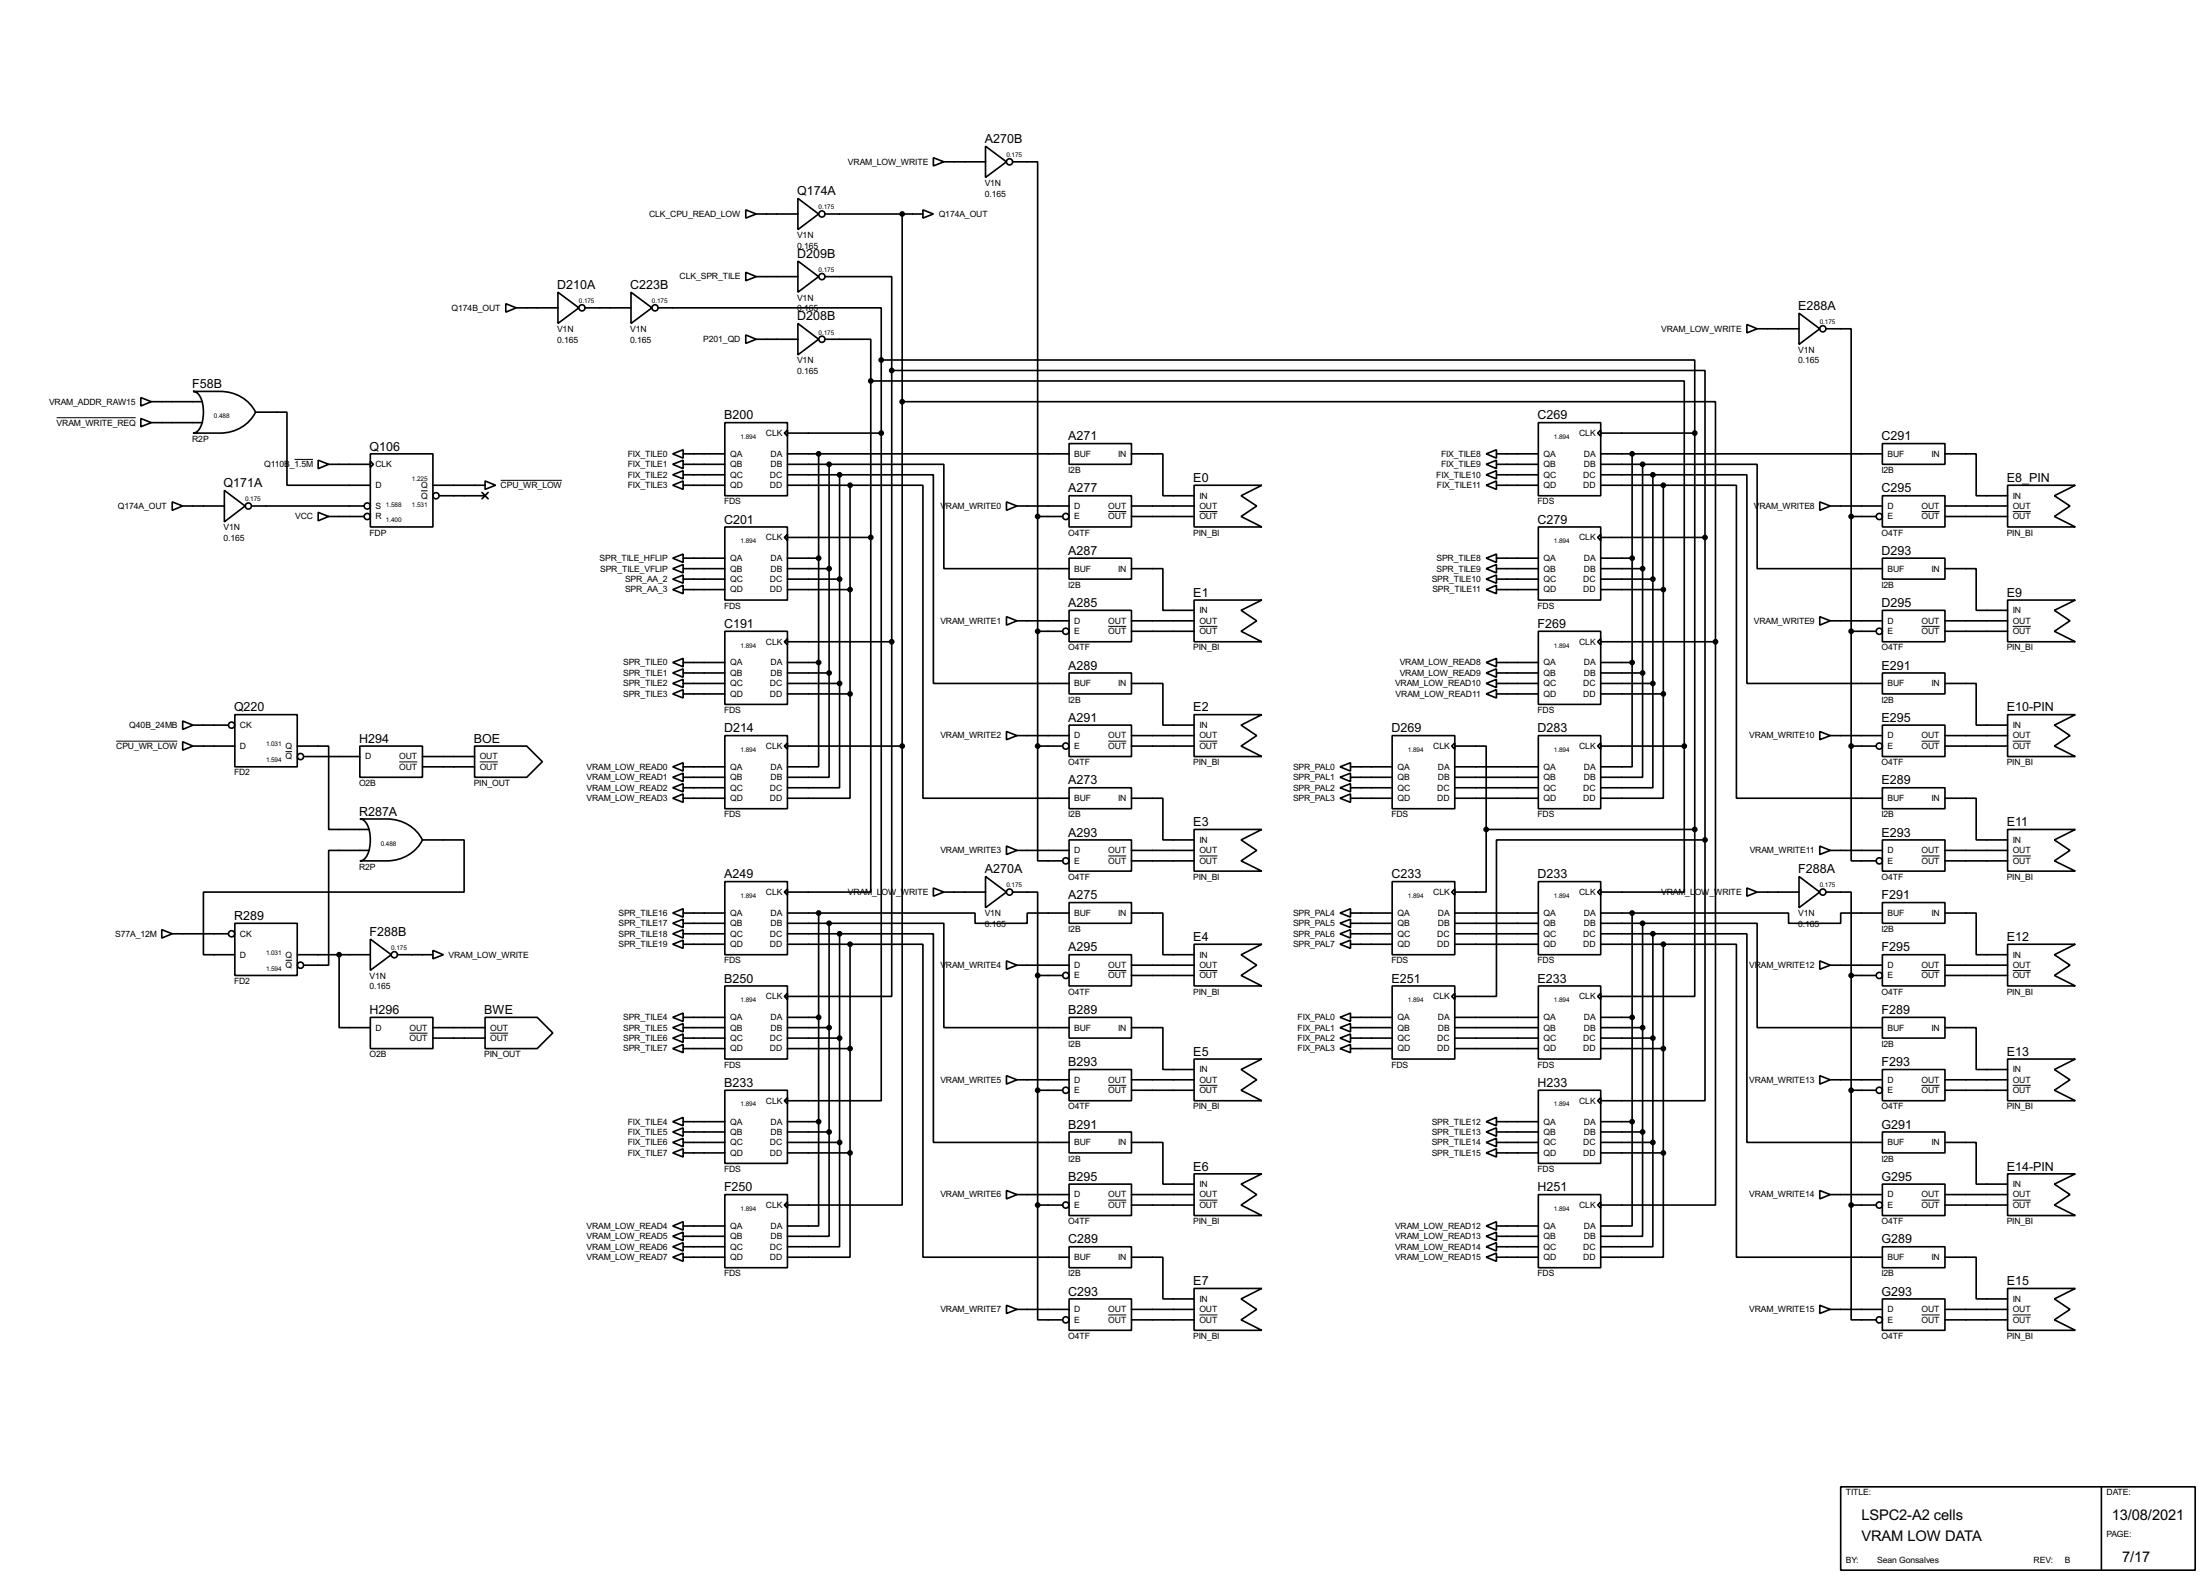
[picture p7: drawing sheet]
<svg xmlns="http://www.w3.org/2000/svg" width="536mm" height="383mm" viewBox="0 0 536 383" stroke-linecap="round" stroke-linejoin="round" font-family="sans-serif">
<g fill="none" stroke="#000" stroke-width=".4">
<path d="M227.4 38.4l2.5 1-2.5 1zM229.9 39.4h10.2M240.1 35.6l5.1 3.8-5.1 3.8zM246.7 39.4h6.1v86.4M181.7 51.1l2.5 1-2.5 1zM184.2 52.1h10.2M194.4 48.3l5 3.8-5 3.8zM201 52.1h23.8M219.8 52.1v129.6M224.8 51.1l2.6 1-2.6 1zM123.2 74l2.6 1-2.6 1zM125.8 75h10.1"/>
<path d="M135.9 71.2l5.1 3.8-5.1 3.8zM142.5 75h11.2M153.7 71.2l5.1 3.8-5.1 3.8zM160.3 75h54.4v12.7M181.7 66.3l2.5 1.1-2.5 1zM184.2 67.4h10.2M194.4 63.6l5 3.8-5 3.8zM194.4 78.8l5 3.8-5 3.8zM201 67.4h16.2v22.8M425.5 79l2.5 1.1-2.5 1zM438.2 76.3l5.1 3.8-5.1 3.8zM34.3 96.8l2.6 1-2.6 1.1z"/>
<path d="M36.9 97.8h12.4M47 95.3h6.6a9.5 9.5 0 0 1 8.7 5.1 9.5 9.5 0 0 1-8.7 5.1h-6.6a3.2 3.2 0 0 0 2.4-3.2 7.7 7.7 0 0 0-1.3-6.6zM181.7 81.6l2.5 1-2.5 1zM184.2 82.6h10.2M201 82.6h11.1v10.2M212.1 92.8h198.2v88.9M212.1 92.8v38.1M214.7 87.7h198.1v17.8M214.7 87.7v17.8M217.2 90.2h198.1v40.7M217.2 90.2v66.1M219.8 97.8h198.1v58.5"/>
<path d="M428 80.1h10.2M444.8 80.1h6.1v45.7M34.3 101.9l2.6 1-2.6 1zM36.9 102.9h12.4M54.7 119.4l5 3.8-5 3.9zM62.3 100.4h7.6v17.8h20.3M77.5 112.1l2.6 1-2.6 1zM80.1 113.1h10.1M90.2 110.5h15.3v17.8h-15.3zM90.2 112.3l.8 .8-.8 .7zM105.5 118.2h12.7M117.4 119.9l1.5 1.6"/>
<path d="M118.2 117.1l2.5 1.1-2.5 1zM118.9 119.9l-1.5 1.6M163.9 110.5l2.5-1v2.1zM163.9 113.1l2.5-1v2zM163.9 115.6l2.5-1v2zM163.9 118.2l2.5-1.1v2.1zM166.4 110.5h10.2M166.4 113.1h10.2M166.4 115.6h10.2M166.4 118.2h10.2M176.6 102.9h15.2v17.8h-15.2zM191.1 105.5l.7-.8v1.5z"/>
<path d="M191.8 110.5h68.6M191.8 113.1h10.2M191.8 115.6h12.7M191.8 118.2h15.3M191.8 105.5h22.9M199.4 110.5v50.8M202 113.1h27.9v25.4h30.5M202 113.1v50.8M204.5 115.6h22.9v50.8h33M204.5 115.6v50.8M207.1 118.2h17.7v76.2h35.6M207.1 118.2v50.8"/>
<path d="M214.7 105.5v162.5h-22.9M260.4 108h15.2v5.1h-15.2zM275.6 110.5h7.7v10.2h7.6M290.9 118.2h16.5l-5.1 2.5 3.8 2.5-3.8 2.6 5.1 2.5h-16.5zM362 110.5l2.5-1v2.1zM362 113.1l2.5-1v2zM362 115.6l2.5-1v2zM362 118.2l2.5-1.1v2.1zM364.5 110.5h10.2M364.5 113.1h10.2M364.5 115.6h10.2M364.5 118.2h10.2"/>
<path d="M374.7 102.9h15.2v17.8h-15.2zM389.2 105.5l.7-.8v1.5zM389.9 110.5h68.6M389.9 113.1h10.2M389.9 115.6h12.7M389.9 118.2h15.3M389.9 105.5h22.9M397.6 110.5v50.8M400.1 113.1h27.9v25.4h30.5M400.1 113.1v50.8M402.6 115.6h22.9v50.8h33M402.6 115.6v50.8"/>
<path d="M405.2 118.2h17.8v76.2h35.5M405.2 118.2v50.8M412.8 105.5v96.5M458.5 108h15.3v5.1h-15.3zM473.8 110.5h7.6v10.2h7.6M489 118.2h16.5l-5.1 2.5 3.8 2.5-3.8 2.6 5.1 2.5h-16.5zM42 122.2l2.5 1-2.5 1.1zM44.5 123.2h10.2M61.3 123.2h27.4M77.5 124.8l2.6 1-2.6 1zM80.1 125.8h8.6M107 120.7h11.2"/>
<path d="M163.9 138.5l2.5-1v2zM163.9 135.9l2.5-1v2.1zM166.4 138.5h10.2M166.4 135.9h10.2M176.6 128.3h15.2v17.8h-15.2zM191.1 130.9l.7-.8v1.5zM191.8 138.5h10.2M191.8 135.9h7.6M191.8 130.9h20.3M212.1 130.9v86.3h-20.3M245.2 122.2l2.5 1-2.5 1.1zM247.7 123.2h12.7"/>
<path d="M252.8 125.8h6.1M252.8 125.8v55.9M260.4 120.7h15.2v7.6h-15.2zM260.4 135.9h15.2v5.1h-15.2zM275.6 138.5h7.7v10.1h7.6M275.6 123.2h15.3M275.6 125.8h15.3M362 135.9l2.5-1v2.1zM362 138.5l2.5-1v2zM364.5 138.5h10.2M364.5 135.9h10.2M374.7 128.3h15.2v17.8h-15.2z"/>
<path d="M389.2 130.9l.7-.8v1.5zM389.9 138.5h10.2M389.9 135.9h7.7M389.9 130.9h25.4M415.3 130.9v73.6M443.3 122.2l2.5 1-2.5 1.1zM445.8 123.2h12.7M450.9 125.8h6.1M450.9 125.8v55.9M458.5 120.7h15.3v7.6h-15.3zM458.5 135.9h15.3v5.1h-15.3zM473.8 138.5h7.6v10.1h7.6"/>
<path d="M473.8 123.2h15.2M473.8 125.8h15.2M163.9 143.6l2.5-1.1v2.1zM163.9 141l2.5-1v2zM166.4 141h10.2M166.4 143.6h10.2M176.6 153.7h15.2v17.8h-15.2zM191.1 156.3l.7-.8v1.5zM191.8 141h12.7M191.8 143.6h15.3M191.8 156.3h25.4M217.2 156.3v86.3h-25.4"/>
<path d="M245.2 150.2l2.5 1-2.5 1zM247.7 151.2h12.7M252.8 153.7h6.1M260.4 148.6h15.2v7.7h-15.2zM275.6 151.2h15.3M275.6 153.7h15.3M290.9 146.1h16.5l-5.1 2.5 3.8 2.6-3.8 2.5 5.1 2.6h-16.5zM362 141l2.5-1v2zM362 143.6l2.5-1.1v2.1zM364.5 141h10.2M364.5 143.6h10.2M374.7 153.7h15.2v17.8h-15.2z"/>
<path d="M389.2 156.3l.7-.8v1.5zM389.9 141h12.7M389.9 143.6h15.3M389.9 156.3h28M417.9 156.3v137.1h-28M443.3 150.2l2.5 1-2.5 1zM445.8 151.2h12.7M450.9 153.7h6.1M458.5 148.6h15.3v7.7h-15.3zM473.8 151.2h15.2M473.8 153.7h15.2M489 146.1h16.5l-5.1 2.5 3.8 2.6-3.8 2.5 5.1 2.6h-16.5z"/>
<path d="M44.5 175.6l2.5 1-2.5 1zM47 176.6h8.7M57.2 174h15.2v12.7h-15.2zM163.9 161.3l2.5-1v2.1zM163.9 163.9l2.5-1v2zM163.9 166.4l2.5-1v2zM163.9 169l2.5-1.1v2.1zM166.4 161.3h10.2M166.4 163.9h10.2M166.4 166.4h10.2M166.4 169h10.2M176.6 179.1h15.2v17.8h-15.2z"/>
<path d="M191.8 161.3h7.6M191.8 163.9h10.2M191.8 166.4h12.7M191.8 169h15.3M199.4 161.3v25.4h-7.6M202 163.9v25.4h-10.2M204.5 166.4v25.4h-12.7M207.1 169v25.4h-15.3M245.2 178.1l2.5 1-2.5 1zM247.7 179.1h12.7M260.4 176.6h15.2v7.6h-15.2zM260.4 163.9h15.2v5.1h-15.2z"/>
<path d="M275.6 166.4h7.7v10.2h7.6M275.6 179.1h15.3M290.9 174h16.5l-5.1 2.6 3.8 2.5-3.8 2.6 5.1 2.5h-16.5zM339.1 179.1h15.3v17.8h-15.3zM362 161.3l2.5-1v2.1zM362 163.9l2.5-1v2zM362 166.4l2.5-1v2zM362 169l2.5-1.1v2.1zM364.5 161.3h10.2M364.5 163.9h10.2M364.5 166.4h10.2M364.5 169h10.2"/>
<path d="M374.7 179.1h15.2v17.8h-15.2zM389.9 161.3h7.7M389.9 163.9h10.2M389.9 166.4h12.7M389.9 169h15.3M397.6 161.3v25.4h-7.7M400.1 163.9v25.4h-10.2M402.6 166.4v25.4h-12.7M405.2 169v25.4h-15.3M443.3 178.1l2.5 1-2.5 1zM445.8 179.1h12.7M458.5 176.6h15.3v7.6h-15.3z"/>
<path d="M458.5 163.9h15.3v5.1h-15.3zM473.8 166.4h7.6v10.2h7.6M473.8 179.1h15.2M489 174h16.5l-5.1 2.6 3.8 2.5-3.8 2.6 5.1 2.5h-16.5zM44.5 180.6l2.5 1.1-2.5 1zM47 181.7h10.2M72.4 181.7h7.7v20.3h9.9M74 184.2h13.7M87.7 199.4h6.6a9.6 9.6 0 0 1 8.6 5.1 9.5 9.5 0 0 1-8.6 5.1h-6.6a3.2 3.2 0 0 0 2.3-3.1 7.8 7.8 0 0 0-1.3-6.7zM87.7 181.7h15.2v7.6h-15.2zM102.9 186.7h12.7M102.9 184.2h12.7"/>
<path d="M115.6 181.7h12.7l3.8 3.8-3.8 3.8h-12.7zM163.9 186.7l2.5-1v2.1zM163.9 189.3l2.5-1v2zM163.9 191.8l2.5-1v2zM163.9 194.4l2.5-1.1v2.1zM166.4 186.7h10.2M166.4 189.3h10.2M166.4 191.8h10.2M166.4 194.4h10.2M191.1 181.7l.7-.8v1.5zM191.8 181.7h28M219.8 181.7v111.7h-28"/>
<path d="M252.8 181.7v27.9h6.1M252.8 181.7h6.1M260.4 191.8h15.2v5.1h-15.2zM275.6 194.4h7.7v10.1h7.6M275.6 181.7h15.3M326.4 186.7l2.6-1v2.1zM326.4 189.3l2.6-1v2zM326.4 191.8l2.6-1v2zM326.4 194.4l2.6-1.1v2.1zM329 186.7h10.1M329 189.3h10.1M329 191.8h10.1"/>
<path d="M329 194.4h10.1M353.6 181.7l.8-.8v1.5zM354.4 181.7h7.6v20.3M354.4 186.7h20.3M354.4 189.3h20.3M354.4 191.8h20.3M354.4 194.4h20.3M389.9 180.9v1.5l-.7-.7zM389.9 181.7h20.4M410.3 181.7v35.5h-20.4M450.9 181.7v27.9h6.1M450.9 181.7h6.1"/>
<path d="M458.5 191.8h15.3v5.1h-15.3zM473.8 194.4h7.6v10.1h7.6M473.8 181.7h15.2M90 207.1h-9.9v27.9h-6.1M102.9 204.5h10.2v12.7h-63.5v15.3h7.6M176.6 214.7h15.2v17.8h-15.2zM191.1 217.2l.7-.7v1.5zM227.4 216.2l2.5 1-2.5 1zM229.9 217.2h10.2M240.1 213.4l5.1 3.8-5.1 3.8zM245.2 206l2.5 1.1-2.5 1zM246.7 217.2h6.1v20.3"/>
<path d="M247.7 207.1h12.7M260.4 204.5h15.2v7.6h-15.2zM260.4 219.8h15.2v5h-15.2zM275.6 207.1h15.3M275.6 209.6h15.3M290.9 202h16.5l-5.1 2.5 3.8 2.6-3.8 2.5 5.1 2.5h-16.5zM339.1 214.7h15.3v17.8h-15.3zM353.6 217.2l.8-.7v1.5zM362 202v15.2h-7.6M362 202h50.8M374.7 214.7h15.2v17.8h-15.2zM389.2 217.2l.7-.7v1.5z"/>
<path d="M412.8 202v40.6h-22.9M415.3 204.5v63.5h-25.4M415.3 204.5h-50.8v38.1h-10.1M425.5 216.2l2.5 1-2.5 1zM428 217.2h10.2M438.2 213.4l5.1 3.8-5.1 3.8zM443.3 206l2.5 1.1-2.5 1zM444.8 217.2h6.1v20.3M445.8 207.1h12.7M458.5 204.5h15.3v7.6h-15.3zM458.5 219.8h15.3v5h-15.3zM473.8 207.1h15.2"/>
<path d="M473.8 209.6h15.2M489 202h16.5l-5.1 2.5 3.8 2.6-3.8 2.5 5.1 2.5h-16.5zM39.4 226.4l2.6 1-2.6 1zM42 227.4h13.7M57.2 224.8h15.2v12.7h-15.2zM72.4 232.5h17.8M82.6 232.5v17.7h7.6M90.2 228.7l5.1 3.8-5.1 3.8zM96.8 232.5h8.7M105.5 231.4l2.5 1.1-2.5 1zM163.9 222.3l2.5-1v2zM163.9 224.8l2.5-1v2.1z"/>
<path d="M163.9 227.4l2.5-1v2zM163.9 229.9l2.5-1v2zM166.4 222.3h10.2M166.4 224.8h10.2M166.4 227.4h10.2M166.4 229.9h10.2M191.8 222.3h7.6M191.8 224.8h10.2M191.8 227.4h12.7M191.8 229.9h15.3M199.4 222.3h38.1v2.5h12.7v-2.5h10.2M199.4 222.3v50.8"/>
<path d="M202 224.8h27.9v25.4h30.5M202 224.8v50.8M204.5 227.4h22.9v50.8h33M204.5 227.4v50.8M207.1 229.9h17.7v76.2h35.6M207.1 229.9v50.8M245.2 234l2.5 1-2.5 1zM247.7 235h12.7M252.8 237.5h6.1M252.8 237.5v55.9M260.4 232.5h15.2v7.6h-15.2zM275.6 222.3h7.7v10.2h7.6"/>
<path d="M275.6 235h15.3M275.6 237.5h15.3M290.9 229.9h16.5l-5.1 2.6 3.8 2.5-3.8 2.5 5.1 2.6h-16.5zM326.4 222.3l2.6-1v2zM326.4 224.8l2.6-1v2.1zM326.4 227.4l2.6-1v2zM326.4 229.9l2.6-1v2zM329 222.3h10.1M329 224.8h10.1M329 227.4h10.1M329 229.9h10.1M354.4 222.3h20.3"/>
<path d="M354.4 224.8h20.3M354.4 227.4h20.3M354.4 229.9h20.3M389.9 222.3h7.7M389.9 224.8h10.2M389.9 227.4h12.7M389.9 229.9h15.3M397.6 222.3h38.1v2.5h12.7v-2.5h10.1M397.6 222.3v50.8M400.1 224.8h27.9v25.4h30.5M400.1 224.8v50.8M402.6 227.4h22.9v50.8h33"/>
<path d="M402.6 227.4v50.8M405.2 229.9h17.8v76.2h35.5M405.2 229.9v50.8M443.3 234l2.5 1-2.5 1zM445.8 235h12.7M450.9 237.5h6.1M450.9 237.5v55.9M458.5 232.5h15.3v7.6h-15.3zM473.8 222.3h7.6v10.2h7.6M473.8 235h15.2M473.8 237.5h15.2M489 229.9h16.5l-5.1 2.6 3.8 2.5-3.8 2.5 5.1 2.6h-16.5z"/>
<path d="M90.2 247.7h15.3v7.6h-15.3zM105.5 250.2h12.7M105.5 252.8h12.7M118.2 247.7h12.7l3.8 3.8-3.8 3.8h-12.7zM163.9 247.7l2.5-1v2zM163.9 250.2l2.5-1v2.1zM163.9 252.8l2.5-1v2zM163.9 255.3l2.5-1v2zM166.4 247.7h10.2M166.4 250.2h10.2M166.4 252.8h10.2M166.4 255.3h10.2"/>
<path d="M176.6 240.1h15.2v17.8h-15.2zM191.1 242.6l.7-.7v1.5zM191.8 247.7h7.6M191.8 250.2h10.2M191.8 252.8h12.7M191.8 255.3h15.3M260.4 247.7h15.2v5.1h-15.2zM275.6 250.2h7.7v10.2h7.6M290.9 257.9h16.5l-5.1 2.5 3.8 2.5-3.8 2.6 5.1 2.5h-16.5zM326.4 247.7l2.6-1v2zM326.4 250.2l2.6-1v2.1zM326.4 252.8l2.6-1v2z"/>
<path d="M326.4 255.3l2.6-1v2zM329 247.7h10.1M329 250.2h10.1M329 252.8h10.1M329 255.3h10.1M339.1 240.1h15.3v17.8h-15.3zM353.6 242.6l.8-.7v1.5zM354.4 247.7h20.3M354.4 250.2h20.3M354.4 252.8h20.3M354.4 255.3h20.3M374.7 240.1h15.2v17.8h-15.2z"/>
<path d="M389.2 242.6l.7-.7v1.5zM389.9 247.7h7.7M389.9 250.2h10.2M389.9 252.8h12.7M389.9 255.3h15.3M458.5 247.7h15.3v5.1h-15.3zM473.8 250.2h7.6v10.2h7.6M489 257.9h16.5l-5.1 2.5 3.8 2.5-3.8 2.6 5.1 2.5h-16.5zM163.9 273.1l2.5-1v2zM163.9 275.6l2.5-1v2.1zM163.9 278.2l2.5-1v2zM166.4 273.1h10.2"/>
<path d="M166.4 275.6h10.2M166.4 278.2h10.2M176.6 265.5h15.2v17.8h-15.2zM191.1 268l.7-.7v1.5zM191.8 273.1h7.6M191.8 275.6h10.2M191.8 278.2h12.7M199.4 273.1v25.4h-7.6M202 275.6v25.4h-10.2M204.5 278.2v25.4h-12.7M245.2 261.9l2.5 1-2.5 1.1zM247.7 262.9h12.7"/>
<path d="M252.8 265.5h6.1M260.4 260.4h15.2v7.6h-15.2zM260.4 275.6h15.2v5.1h-15.2zM275.6 278.2h7.7v10.1h7.6M275.6 262.9h15.3M275.6 265.5h15.3M362 273.1l2.5-1v2zM362 275.6l2.5-1v2.1zM362 278.2l2.5-1v2zM364.5 273.1h10.2M364.5 275.6h10.2M364.5 278.2h10.2"/>
<path d="M374.7 265.5h15.2v17.8h-15.2zM389.2 268l.7-.7v1.5zM389.9 273.1h7.7M389.9 275.6h10.2M389.9 278.2h12.7M397.6 273.1v25.4h-7.7M400.1 275.6v25.4h-10.2M402.6 278.2v25.4h-12.7M443.3 261.9l2.5 1-2.5 1.1zM445.8 262.9h12.7M450.9 265.5h6.1M458.5 260.4h15.3v7.6h-15.3z"/>
<path d="M458.5 275.6h15.3v5.1h-15.3zM473.8 278.2h7.6v10.1h7.6M473.8 262.9h15.2M473.8 265.5h15.2M163.9 298.5l2.5-1v2zM163.9 280.7l2.5-1v2zM166.4 280.7h10.2M166.4 298.5h10.2M176.6 290.9h15.2v17.8h-15.2zM191.8 292.7v1.5l-.7-.8zM191.8 280.7h15.3M207.1 280.7v25.4h-15.3"/>
<path d="M245.2 289.9l2.5 1-2.5 1zM247.7 290.9h12.7M252.8 293.4v28h6.1M252.8 293.4h6.1M260.4 288.3h15.2v7.7h-15.2zM275.6 290.9h15.3M275.6 293.4h15.3M290.9 285.8h16.5l-5.1 2.5 3.8 2.6-3.8 2.5 5.1 2.6h-16.5zM362 298.5l2.5-1v2zM362 280.7l2.5-1v2zM364.5 280.7h10.2M364.5 298.5h10.2"/>
<path d="M374.7 290.9h15.2v17.8h-15.2zM389.2 293.4l.7-.7v1.5zM389.9 280.7h15.3M405.2 280.7v25.4h-15.3M443.3 289.9l2.5 1-2.5 1zM445.8 290.9h12.7M450.9 293.4v28h6.1M450.9 293.4h6.1M458.5 288.3h15.3v7.7h-15.3zM473.8 290.9h15.2M473.8 293.4h15.2M489 285.8h16.5l-5.1 2.5 3.8 2.6-3.8 2.5 5.1 2.6h-16.5z"/>
<path d="M163.9 301l2.5-1v2.1zM163.9 303.6l2.5-1v2zM163.9 306.1l2.5-1v2zM166.4 301h10.2M166.4 303.6h10.2M166.4 306.1h10.2M245.2 317.8l2.5 1-2.5 1zM247.7 318.8h12.7M260.4 316.3h15.2v7.6h-15.2zM260.4 303.6h15.2v5.1h-15.2zM275.6 306.1h7.7v10.2h7.6M275.6 318.8h15.3"/>
<path d="M290.9 313.7h16.5l-5.1 2.6 3.8 2.5-3.8 2.6 5.1 2.5h-16.5zM362 301l2.5-1v2.1zM362 303.6l2.5-1v2zM362 306.1l2.5-1v2zM364.5 301h10.2M364.5 303.6h10.2M364.5 306.1h10.2M443.3 317.8l2.5 1-2.5 1zM445.8 318.8h12.7M458.5 316.3h15.3v7.6h-15.3zM458.5 303.6h15.3v5.1h-15.3zM473.8 306.1h7.6v10.2h7.6"/>
<path d="M473.8 318.8h15.2M489 313.7h16.5l-5.1 2.6 3.8 2.5-3.8 2.6 5.1 2.5h-16.5zM275.6 321.4h15.3M473.8 321.4h15.2M448.4 362h86.3v20.3h-86.3zM511.9 362v20.3"/>
<circle cx="245.9" cy="39.4" r=".75"/>
<circle cx="200.2" cy="52.1" r=".75"/>
<circle cx="141.7" cy="75" r=".75"/>
<circle cx="159.5" cy="75" r=".75"/>
<circle cx="200.2" cy="67.4" r=".75"/>
<circle cx="200.2" cy="82.6" r=".75"/>
<circle cx="444" cy="80.1" r=".75"/>
<circle cx="60.5" cy="123.2" r=".75"/>
<circle cx="89.4" cy="125.8" r=".75"/>
<circle cx="89.4" cy="123.2" r=".75"/>
<circle cx="106.2" cy="120.7" r=".75"/>
<circle cx="259.6" cy="125.8" r=".75"/>
<circle cx="457.7" cy="125.8" r=".75"/>
<circle cx="259.6" cy="153.7" r=".75"/>
<circle cx="457.7" cy="153.7" r=".75"/>
<circle cx="56.4" cy="176.6" r=".75"/>
<circle cx="73.2" cy="184.2" r=".75"/>
<circle cx="259.6" cy="181.7" r=".75"/>
<circle cx="457.7" cy="181.7" r=".75"/>
<circle cx="245.9" cy="217.2" r=".75"/>
<circle cx="259.6" cy="209.6" r=".75"/>
<circle cx="444" cy="217.2" r=".75"/>
<circle cx="457.7" cy="209.6" r=".75"/>
<circle cx="56.4" cy="227.4" r=".75"/>
<circle cx="73.2" cy="235" r=".75"/>
<circle cx="96" cy="232.5" r=".75"/>
<circle cx="259.6" cy="237.5" r=".75"/>
<circle cx="457.7" cy="237.5" r=".75"/>
<circle cx="259.6" cy="265.5" r=".75"/>
<circle cx="457.7" cy="265.5" r=".75"/>
<circle cx="259.6" cy="293.4" r=".75"/>
<circle cx="457.7" cy="293.4" r=".75"/>
<circle cx="259.6" cy="321.4" r=".75"/>
<circle cx="457.7" cy="321.4" r=".75"/>
</g>
<g fill="none" stroke="#000" stroke-width=".24">
<path d="M13.8 101.7h19.3M71.8 111.9h4.5M102.6 119.5h1.6M122 117h14.9M270 124.6h4.4M292.2 124.6h4.4M468.1 124.6h4.4M490.3 124.6h4.4M270 152.5h4.4M292.2 152.5h4.4M468.1 152.5h4.4M490.3 152.5h4.4"/>
<path d="M28.3 180.5h14.9M69.6 183h1.6M97.3 185.5h4.4M116.9 185.5h4.4M270 180.5h4.4M292.2 180.5h4.4M468.1 180.5h4.4M490.3 180.5h4.4M270 208.4h4.4M292.2 208.4h4.4M468.1 208.4h4.4M490.3 208.4h4.4"/>
<path d="M69.6 233.8h1.6M270 236.3h4.4M292.2 236.3h4.4M468.1 236.3h4.4M490.3 236.3h4.4M99.8 251.6h4.4M119.4 251.6h4.4M270 264.3h4.4M292.2 264.3h4.4M468.1 264.3h4.4M490.3 264.3h4.4M270 292.2h4.4"/>
<path d="M292.2 292.2h4.4M468.1 292.2h4.4M490.3 292.2h4.4M270 320.2h4.4M292.2 320.2h4.4M468.1 320.2h4.4M490.3 320.2h4.4"/>
</g>
<g fill="#000" stroke="#000" stroke-width=".4">
<circle cx="219.7" cy="52.1" r=".5"/>
<circle cx="212.1" cy="92.8" r=".5"/>
<circle cx="214.6" cy="87.7" r=".5"/>
<circle cx="217.2" cy="90.2" r=".5"/>
<circle cx="219.7" cy="97.8" r=".5"/>
<circle cx="199.4" cy="110.5" r=".5"/>
<circle cx="201.9" cy="113.1" r=".5"/>
<circle cx="204.5" cy="115.6" r=".5"/>
<circle cx="207" cy="118.2" r=".5"/>
<circle cx="214.6" cy="105.5" r=".5"/>
<circle cx="397.5" cy="110.5" r=".5"/>
<circle cx="400.1" cy="113.1" r=".5"/>
<circle cx="402.6" cy="115.6" r=".5"/>
<circle cx="405.1" cy="118.2" r=".5"/>
<circle cx="412.8" cy="105.5" r=".5"/>
<circle cx="199.4" cy="135.9" r=".5"/>
<circle cx="201.9" cy="138.5" r=".5"/>
<circle cx="212.1" cy="130.9" r=".5"/>
<circle cx="252.7" cy="125.8" r=".5"/>
<circle cx="397.5" cy="135.9" r=".5"/>
<circle cx="400.1" cy="138.5" r=".5"/>
<circle cx="415.3" cy="130.9" r=".5"/>
<circle cx="450.9" cy="125.8" r=".5"/>
<circle cx="204.5" cy="141" r=".5"/>
<circle cx="207" cy="143.6" r=".5"/>
<circle cx="217.2" cy="156.3" r=".5"/>
<circle cx="252.7" cy="153.7" r=".5"/>
<circle cx="402.6" cy="141" r=".5"/>
<circle cx="405.1" cy="143.6" r=".5"/>
<circle cx="417.8" cy="156.3" r=".5"/>
<circle cx="450.9" cy="153.7" r=".5"/>
<circle cx="199.4" cy="161.3" r=".5"/>
<circle cx="201.9" cy="163.9" r=".5"/>
<circle cx="204.5" cy="166.4" r=".5"/>
<circle cx="207" cy="169" r=".5"/>
<circle cx="397.5" cy="161.3" r=".5"/>
<circle cx="400.1" cy="163.9" r=".5"/>
<circle cx="402.6" cy="166.4" r=".5"/>
<circle cx="405.1" cy="169" r=".5"/>
<circle cx="219.7" cy="181.7" r=".5"/>
<circle cx="252.7" cy="181.7" r=".5"/>
<circle cx="410.2" cy="181.7" r=".5"/>
<circle cx="450.9" cy="181.7" r=".5"/>
<circle cx="362" cy="202" r=".5"/>
<circle cx="412.8" cy="202" r=".5"/>
<circle cx="415.3" cy="204.5" r=".5"/>
<circle cx="82.6" cy="232.5" r=".5"/>
<circle cx="199.4" cy="222.3" r=".5"/>
<circle cx="201.9" cy="224.8" r=".5"/>
<circle cx="204.5" cy="227.4" r=".5"/>
<circle cx="207" cy="229.9" r=".5"/>
<circle cx="252.7" cy="237.5" r=".5"/>
<circle cx="397.5" cy="222.3" r=".5"/>
<circle cx="400.1" cy="224.8" r=".5"/>
<circle cx="402.6" cy="227.4" r=".5"/>
<circle cx="405.1" cy="229.9" r=".5"/>
<circle cx="450.9" cy="237.5" r=".5"/>
<circle cx="199.4" cy="247.7" r=".5"/>
<circle cx="201.9" cy="250.2" r=".5"/>
<circle cx="204.5" cy="252.8" r=".5"/>
<circle cx="207" cy="255.3" r=".5"/>
<circle cx="397.5" cy="247.7" r=".5"/>
<circle cx="400.1" cy="250.2" r=".5"/>
<circle cx="402.6" cy="252.8" r=".5"/>
<circle cx="405.1" cy="255.3" r=".5"/>
<circle cx="199.4" cy="273.1" r=".5"/>
<circle cx="201.9" cy="275.6" r=".5"/>
<circle cx="204.5" cy="278.2" r=".5"/>
<circle cx="252.7" cy="265.5" r=".5"/>
<circle cx="397.5" cy="273.1" r=".5"/>
<circle cx="400.1" cy="275.6" r=".5"/>
<circle cx="402.6" cy="278.2" r=".5"/>
<circle cx="450.9" cy="265.5" r=".5"/>
<circle cx="207" cy="280.7" r=".5"/>
<circle cx="252.7" cy="293.4" r=".5"/>
<circle cx="405.1" cy="280.7" r=".5"/>
<circle cx="450.9" cy="293.4" r=".5"/>
</g>
<g font-size="4">
<text x="453.4" y="370.1">LSPC2-A2 cells</text>
<text x="514.4" y="370.1">13/08/2021</text>
<text x="453.4" y="375.2">VRAM LOW DATA</text>
<text x="516.9" y="380.3">7/17</text>
</g>
<g font-size="3.4">
<text x="239.9" y="34.8">A270B</text>
<text x="194.2" y="47.5">Q174A</text>
<text x="194.2" y="62.8">D209B</text>
<text x="135.7" y="70.4">D210A</text>
<text x="153.5" y="70.4">C223B</text>
<text x="194.2" y="78">D208B</text>
<text x="438" y="75.5">E288A</text>
<text x="46.8" y="94.5">F58B</text>
<text x="176.4" y="102.1">B200</text>
<text x="260.2" y="107.2">A271</text>
<text x="374.5" y="102.1">C269</text>
<text x="458.3" y="107.2">C291</text>
<text x="90" y="109.7">Q106</text>
<text x="54.5" y="118.6">Q171A</text>
<text x="260.2" y="119.9">A277</text>
<text x="290.7" y="117.4">E0</text>
<text x="458.3" y="119.9">C295</text>
<text x="488.8" y="117.4">E8_PIN</text>
<text x="176.4" y="127.5">C201</text>
<text x="374.5" y="127.5">C279</text>
<text x="260.2" y="135.1">A287</text>
<text x="458.3" y="135.1">D293</text>
<text x="260.2" y="147.8">A285</text>
<text x="290.7" y="145.3">E1</text>
<text x="458.3" y="147.8">D295</text>
<text x="488.8" y="145.3">E9</text>
<text x="176.4" y="152.9">C191</text>
<text x="374.5" y="152.9">F269</text>
<text x="260.2" y="163">A289</text>
<text x="458.3" y="163">E291</text>
<text x="57" y="173.2">Q220</text>
<text x="290.7" y="173.2">E2</text>
<text x="488.8" y="173.2">E10-PIN</text>
<text x="176.4" y="178.3">D214</text>
<text x="260.2" y="175.7">A291</text>
<text x="338.9" y="178.3">D269</text>
<text x="374.5" y="178.3">D283</text>
<text x="458.3" y="175.7">E295</text>
<text x="87.5" y="180.9">H294</text>
<text x="115.4" y="180.9">BOE</text>
<text x="260.2" y="191">A273</text>
<text x="458.3" y="191">E289</text>
<text x="87.5" y="198.6">R287A</text>
<text x="260.2" y="203.7">A293</text>
<text x="290.7" y="201.2">E3</text>
<text x="458.3" y="203.7">E293</text>
<text x="488.8" y="201.2">E11</text>
<text x="176.4" y="213.9">A249</text>
<text x="239.9" y="212.6">A270A</text>
<text x="338.9" y="213.9">C233</text>
<text x="374.5" y="213.9">D233</text>
<text x="438" y="212.6">F288A</text>
<text x="260.2" y="219">A275</text>
<text x="458.3" y="219">F291</text>
<text x="57" y="224">R289</text>
<text x="90" y="227.9">F288B</text>
<text x="260.2" y="231.7">A295</text>
<text x="290.7" y="229.1">E4</text>
<text x="458.3" y="231.7">F295</text>
<text x="488.8" y="229.1">E12</text>
<text x="176.4" y="239.3">B250</text>
<text x="338.9" y="239.3">E251</text>
<text x="374.5" y="239.3">E233</text>
<text x="90" y="246.9">H296</text>
<text x="118" y="246.9">BWE</text>
<text x="260.2" y="246.9">B289</text>
<text x="458.3" y="246.9">F289</text>
<text x="290.7" y="257.1">E5</text>
<text x="488.8" y="257.1">E13</text>
<text x="260.2" y="259.6">B293</text>
<text x="458.3" y="259.6">F293</text>
<text x="176.4" y="264.7">B233</text>
<text x="374.5" y="264.7">H233</text>
<text x="260.2" y="274.8">B291</text>
<text x="458.3" y="274.8">G291</text>
<text x="260.2" y="287.5">B295</text>
<text x="290.7" y="285">E6</text>
<text x="458.3" y="287.5">G295</text>
<text x="488.8" y="285">E14-PIN</text>
<text x="176.4" y="290.1">F250</text>
<text x="374.5" y="290.1">H251</text>
<text x="260.2" y="302.8">C289</text>
<text x="458.3" y="302.8">G289</text>
<text x="260.2" y="315.5">C293</text>
<text x="290.7" y="312.9">E7</text>
<text x="458.3" y="315.5">G293</text>
<text x="488.8" y="312.9">E15</text>
</g>
<g font-size="2.4">
<text x="206.6" y="40.1">VRAM_LOW_WRITE</text>
<text x="239.9" y="45.3">V1N</text>
<text x="239.9" y="47.9">0.165</text>
<text x="158.1" y="52.8">CLK_CPU_READ_LOW</text>
<text x="228.7" y="52.8">Q174A_OUT</text>
<text x="194.2" y="58">V1N</text>
<text x="194.2" y="60.6">0.165</text>
<text x="165.6" y="68.1">CLK_SPR_TILE</text>
<text x="110" y="75.6">Q174B_OUT</text>
<text x="194.2" y="73.3">V1N</text>
<text x="194.2" y="75.8">0.165</text>
<text x="135.7" y="80.8">V1N</text>
<text x="135.7" y="83.4">0.165</text>
<text x="153.5" y="80.8">V1N</text>
<text x="153.5" y="83.4">0.165</text>
<text x="171.3" y="83.3">P201_QD</text>
<text x="404.7" y="80.8">VRAM_LOW_WRITE</text>
<text x="194.2" y="88.5">V1N</text>
<text x="438" y="86">V1N</text>
<text x="438" y="88.5">0.165</text>
<text x="194.2" y="91">0.165</text>
<text x="12" y="98.5">VRAM_ADDR_RAW15</text>
<text x="13.8" y="103.6">VRAM_WRITE_REQ</text>
<text x="46.8" y="107.6">R2P</text>
<text x="186.6" y="106.2">CLK</text>
<text x="384.7" y="106.2">CLK</text>
<text x="64.4" y="113.7">Q110B_1.5M</text>
<text x="91.5" y="113.7">CLK</text>
<text x="152.9" y="111.2">FIX_TILE0</text>
<text x="152.9" y="113.7">FIX_TILE1</text>
<text x="177.9" y="111.2">QA</text>
<text x="177.9" y="113.7">QB</text>
<text x="187.7" y="111.2">DA</text>
<text x="187.7" y="113.7">DB</text>
<text x="261.7" y="111.2">BUF</text>
<text x="272.4" y="111.2">IN</text>
<text x="351" y="111.2">FIX_TILE8</text>
<text x="351" y="113.7">FIX_TILE9</text>
<text x="376" y="111.2">QA</text>
<text x="376" y="113.7">QB</text>
<text x="385.8" y="111.2">DA</text>
<text x="385.8" y="113.7">DB</text>
<text x="459.8" y="111.2">BUF</text>
<text x="470.5" y="111.2">IN</text>
<text x="91.5" y="118.9">D</text>
<text x="102.6" y="118.9">Q</text>
<text x="122" y="118.9">CPU_WR_LOW</text>
<text x="152.9" y="116.3">FIX_TILE2</text>
<text x="152.9" y="118.9">FIX_TILE3</text>
<text x="177.9" y="116.3">QC</text>
<text x="177.9" y="118.9">QD</text>
<text x="187.6" y="116.3">DC</text>
<text x="187.6" y="118.9">DD</text>
<text x="260.2" y="115.1">I2B</text>
<text x="349.9" y="116.3">FIX_TILE10</text>
<text x="350" y="118.9">FIX_TILE11</text>
<text x="376" y="116.3">QC</text>
<text x="376" y="118.9">QD</text>
<text x="385.7" y="116.3">DC</text>
<text x="385.7" y="118.9">DD</text>
<text x="458.3" y="115.1">I2B</text>
<text x="28.7" y="123.9">Q174A_OUT</text>
<text x="91.5" y="123.9">S</text>
<text x="102.6" y="121.4">Q</text>
<text x="176.4" y="122.8">FDS</text>
<text x="229.1" y="123.9">V</text>
<text x="230.4" y="123.9">RAM_WRITE0</text>
<text x="261.7" y="123.9">D</text>
<text x="270" y="123.9">OUT</text>
<text x="292.2" y="123.9">OUT</text>
<text x="292.2" y="121.4">IN</text>
<text x="374.5" y="122.8">FDS</text>
<text x="427.2" y="123.9">V</text>
<text x="428.6" y="123.9">RAM_WRITE8</text>
<text x="459.8" y="123.9">D</text>
<text x="468.1" y="123.9">OUT</text>
<text x="490.3" y="123.9">OUT</text>
<text x="490.3" y="121.4">IN</text>
<text x="54.5" y="129.1">V1N</text>
<text x="54.5" y="131.7">0.165</text>
<text x="71.9" y="126.4">VCC</text>
<text x="90" y="130.4">FDP</text>
<text x="91.5" y="126.4">R</text>
<text x="186.6" y="131.6">CLK</text>
<text x="260.2" y="130.4">O4TF</text>
<text x="261.7" y="126.4">E</text>
<text x="270" y="126.4">OUT</text>
<text x="290.7" y="130.4">PIN_BI</text>
<text x="292.2" y="126.4">OUT</text>
<text x="384.7" y="131.6">CLK</text>
<text x="458.3" y="130.4">O4TF</text>
<text x="459.8" y="126.4">E</text>
<text x="468.1" y="126.4">OUT</text>
<text x="488.8" y="130.4">PIN_BI</text>
<text x="490.3" y="126.4">OUT</text>
<text x="146.1" y="136.6">SPR_TILE_HFLIP</text>
<text x="177.9" y="136.6">QA</text>
<text x="187.7" y="136.6">DA</text>
<text x="349.9" y="136.6">SPR_TILE8</text>
<text x="376" y="136.6">QA</text>
<text x="385.8" y="136.6">DA</text>
<text x="146.2" y="139.2">SPR_TILE_VFLIP</text>
<text x="152.3" y="141.7">SPR_AA_2</text>
<text x="177.9" y="141.7">QC</text>
<text x="177.9" y="139.2">QB</text>
<text x="187.6" y="141.7">DC</text>
<text x="187.7" y="139.2">DB</text>
<text x="260.2" y="143.1">I2B</text>
<text x="261.7" y="139.2">BUF</text>
<text x="272.4" y="139.2">IN</text>
<text x="348.8" y="141.7">SPR_TILE10</text>
<text x="349.9" y="139.2">SPR_TILE9</text>
<text x="376" y="141.7">QC</text>
<text x="376" y="139.2">QB</text>
<text x="385.7" y="141.7">DC</text>
<text x="385.8" y="139.2">DB</text>
<text x="458.3" y="143.1">I2B</text>
<text x="459.8" y="139.2">BUF</text>
<text x="470.5" y="139.2">IN</text>
<text x="152.3" y="144.3">SPR_AA_3</text>
<text x="176.4" y="148.2">FDS</text>
<text x="177.9" y="144.3">QD</text>
<text x="187.6" y="144.3">DD</text>
<text x="292.2" y="149.3">IN</text>
<text x="348.9" y="144.3">SPR_TILE11</text>
<text x="374.5" y="148.2">FDS</text>
<text x="376" y="144.3">QD</text>
<text x="385.7" y="144.3">DD</text>
<text x="490.3" y="149.3">IN</text>
<text x="229.1" y="151.9">VRAM_WRITE1</text>
<text x="261.7" y="151.9">D</text>
<text x="261.7" y="154.4">E</text>
<text x="270" y="151.9">OUT</text>
<text x="270" y="154.4">OUT</text>
<text x="292.2" y="151.9">OUT</text>
<text x="292.2" y="154.4">OUT</text>
<text x="427.2" y="151.9">VRAM_WRITE9</text>
<text x="459.8" y="151.9">D</text>
<text x="459.8" y="154.4">E</text>
<text x="468.1" y="151.9">OUT</text>
<text x="468.1" y="154.4">OUT</text>
<text x="490.3" y="151.9">OUT</text>
<text x="490.3" y="154.4">OUT</text>
<text x="186.6" y="157">CLK</text>
<text x="260.2" y="158.4">O4TF</text>
<text x="290.7" y="158.4">PIN_BI</text>
<text x="384.7" y="157">CLK</text>
<text x="458.3" y="158.4">O4TF</text>
<text x="488.8" y="158.4">PIN_BI</text>
<text x="151.8" y="162">SPR_TILE0</text>
<text x="151.8" y="164.6">SPR_TILE1</text>
<text x="151.8" y="167.1">SPR_TILE2</text>
<text x="177.9" y="162">QA</text>
<text x="177.9" y="167.1">QC</text>
<text x="177.9" y="164.6">QB</text>
<text x="187.6" y="167.1">DC</text>
<text x="187.7" y="162">DA</text>
<text x="187.7" y="164.6">DB</text>
<text x="261.7" y="167.1">BUF</text>
<text x="272.4" y="167.1">IN</text>
<text x="339.8" y="167.1">VRAM_LOW_READ10</text>
<text x="341" y="162">VRAM_LOW_READ8</text>
<text x="341" y="164.6">VRAM_LOW_READ9</text>
<text x="376" y="162">QA</text>
<text x="376" y="167.1">QC</text>
<text x="376" y="164.6">QB</text>
<text x="385.7" y="167.1">DC</text>
<text x="385.8" y="162">DA</text>
<text x="385.8" y="164.6">DB</text>
<text x="459.8" y="167.1">BUF</text>
<text x="470.5" y="167.1">IN</text>
<text x="151.8" y="169.7">SPR_TILE3</text>
<text x="176.4" y="173.6">FDS</text>
<text x="177.9" y="169.7">QD</text>
<text x="187.6" y="169.7">DD</text>
<text x="260.2" y="171.1">I2B</text>
<text x="340" y="169.7">VRAM_LOW_READ11</text>
<text x="374.5" y="173.6">FDS</text>
<text x="376" y="169.7">QD</text>
<text x="385.7" y="169.7">DD</text>
<text x="458.3" y="171.1">I2B</text>
<text x="31.5" y="177.3">Q40B_24MB</text>
<text x="58.5" y="177.3">CK</text>
<text x="229.1" y="179.8">VRAM_WRITE2</text>
<text x="261.7" y="179.8">D</text>
<text x="270" y="179.8">OUT</text>
<text x="292.2" y="179.8">OUT</text>
<text x="292.2" y="177.3">IN</text>
<text x="426.1" y="179.8">VRAM_WRITE10</text>
<text x="459.8" y="179.8">D</text>
<text x="468.1" y="179.8">OUT</text>
<text x="490.3" y="179.8">OUT</text>
<text x="490.3" y="177.3">IN</text>
<text x="28.3" y="182.4">CPU_WR_LOW</text>
<text x="58.5" y="182.4">D</text>
<text x="69.6" y="182.4">Q</text>
<text x="69.6" y="184.9">Q</text>
<text x="89" y="184.9">D</text>
<text x="97.3" y="184.9">OUT</text>
<text x="116.9" y="184.9">OUT</text>
<text x="186.6" y="182.4">CLK</text>
<text x="261.7" y="182.4">E</text>
<text x="270" y="182.4">OUT</text>
<text x="292.2" y="182.4">OUT</text>
<text x="349.1" y="182.4">CLK</text>
<text x="384.7" y="182.4">CLK</text>
<text x="459.8" y="182.4">E</text>
<text x="468.1" y="182.4">OUT</text>
<text x="490.3" y="182.4">OUT</text>
<text x="57" y="188.8">FD2</text>
<text x="87.5" y="191.4">O2B</text>
<text x="97.3" y="187.4">OUT</text>
<text x="115.4" y="191.4">PIN_OUT</text>
<text x="116.9" y="187.4">OUT</text>
<text x="142.9" y="187.4">VRAM_LOW_READ0</text>
<text x="142.9" y="190">VRAM_LOW_READ1</text>
<text x="177.9" y="187.4">QA</text>
<text x="177.9" y="190">QB</text>
<text x="187.7" y="187.4">DA</text>
<text x="187.7" y="190">DB</text>
<text x="260.2" y="186.3">O4TF</text>
<text x="290.7" y="186.3">PIN_BI</text>
<text x="315" y="187.4">SPR_PAL0</text>
<text x="315" y="190">SPR_PAL1</text>
<text x="340.4" y="187.4">QA</text>
<text x="340.4" y="190">QB</text>
<text x="350.3" y="187.4">DA</text>
<text x="350.3" y="190">DB</text>
<text x="376" y="187.4">QA</text>
<text x="376" y="190">QB</text>
<text x="385.8" y="187.4">DA</text>
<text x="385.8" y="190">DB</text>
<text x="458.3" y="186.3">O4TF</text>
<text x="488.8" y="186.3">PIN_BI</text>
<text x="142.9" y="192.5">VRAM_LOW_READ2</text>
<text x="142.9" y="195.1">VRAM_LOW_READ3</text>
<text x="177.9" y="192.5">QC</text>
<text x="177.9" y="195.1">QD</text>
<text x="187.6" y="192.5">DC</text>
<text x="187.6" y="195.1">DD</text>
<text x="261.7" y="195.1">BUF</text>
<text x="272.4" y="195.1">IN</text>
<text x="315" y="192.5">SPR_PAL2</text>
<text x="315" y="195.1">SPR_PAL3</text>
<text x="340.4" y="192.5">QC</text>
<text x="340.4" y="195.1">QD</text>
<text x="350.1" y="192.5">DC</text>
<text x="350.1" y="195.1">DD</text>
<text x="376" y="192.5">QC</text>
<text x="376" y="195.1">QD</text>
<text x="385.7" y="192.5">DC</text>
<text x="385.7" y="195.1">DD</text>
<text x="459.8" y="195.1">BUF</text>
<text x="470.5" y="195.1">IN</text>
<text x="176.4" y="199">FDS</text>
<text x="260.2" y="199">I2B</text>
<text x="338.9" y="199">FDS</text>
<text x="374.5" y="199">FDS</text>
<text x="458.3" y="199">I2B</text>
<text x="229.1" y="207.8">VRAM_WRITE3</text>
<text x="261.7" y="207.8">D</text>
<text x="270" y="207.8">OUT</text>
<text x="292.2" y="207.8">OUT</text>
<text x="292.2" y="205.2">IN</text>
<text x="426.2" y="207.8">VRAM_WRITE11</text>
<text x="459.8" y="207.8">D</text>
<text x="468.1" y="207.8">OUT</text>
<text x="490.3" y="207.8">OUT</text>
<text x="490.3" y="205.2">IN</text>
<text x="87.5" y="211.7">R2P</text>
<text x="260.2" y="214.2">O4TF</text>
<text x="261.7" y="210.3">E</text>
<text x="270" y="210.3">OUT</text>
<text x="290.7" y="214.2">PIN_BI</text>
<text x="292.2" y="210.3">OUT</text>
<text x="458.3" y="214.2">O4TF</text>
<text x="459.8" y="210.3">E</text>
<text x="468.1" y="210.3">OUT</text>
<text x="488.8" y="214.2">PIN_BI</text>
<text x="490.3" y="210.3">OUT</text>
<text x="186.6" y="217.9">CLK</text>
<text x="206.6" y="217.9">VRAM_L</text>
<text x="214.7" y="217.9">OW_WRITE</text>
<text x="349.1" y="217.9">CLK</text>
<text x="384.7" y="217.9">CLK</text>
<text x="404.7" y="217.9">VRAM_L</text>
<text x="412.8" y="217.9">OW_WRITE</text>
<text x="150.7" y="223">SPR_TILE16</text>
<text x="150.7" y="225.5">SPR_TILE17</text>
<text x="177.9" y="223">QA</text>
<text x="177.9" y="225.5">QB</text>
<text x="187.7" y="223">DA</text>
<text x="187.7" y="225.5">DB</text>
<text x="239.9" y="223.1">V1N</text>
<text x="239.9" y="225.7">0.165</text>
<text x="260.2" y="226.9">I2B</text>
<text x="261.7" y="223">BUF</text>
<text x="272.4" y="223">IN</text>
<text x="315" y="223">SPR_PAL4</text>
<text x="315" y="225.5">SPR_PAL5</text>
<text x="340.4" y="223">QA</text>
<text x="340.4" y="225.5">QB</text>
<text x="350.3" y="223">DA</text>
<text x="350.3" y="225.5">DB</text>
<text x="376" y="223">QA</text>
<text x="376" y="225.5">QB</text>
<text x="385.8" y="223">DA</text>
<text x="385.8" y="225.5">DB</text>
<text x="438" y="223.1">V1N</text>
<text x="438" y="225.7">0.165</text>
<text x="458.3" y="226.9">I2B</text>
<text x="459.8" y="223">BUF</text>
<text x="470.5" y="223">IN</text>
<text x="28.1" y="228.1">S77A_12M</text>
<text x="58.5" y="233.2">D</text>
<text x="58.5" y="228.1">CK</text>
<text x="69.6" y="233.2">Q</text>
<text x="109.3" y="233.2">VRAM_LOW_WRITE</text>
<text x="150.7" y="228.1">SPR_TILE18</text>
<text x="150.7" y="230.6">SPR_TILE19</text>
<text x="177.9" y="228.1">QC</text>
<text x="177.9" y="230.6">QD</text>
<text x="187.6" y="228.1">DC</text>
<text x="187.6" y="230.6">DD</text>
<text x="292.2" y="233.2">IN</text>
<text x="315" y="228.1">SPR_PAL6</text>
<text x="315" y="230.6">SPR_PAL7</text>
<text x="340.4" y="228.1">QC</text>
<text x="340.4" y="230.6">QD</text>
<text x="350.1" y="228.1">DC</text>
<text x="350.1" y="230.6">DD</text>
<text x="376" y="228.1">QC</text>
<text x="376" y="230.6">QD</text>
<text x="385.7" y="228.1">DC</text>
<text x="385.7" y="230.6">DD</text>
<text x="490.3" y="233.2">IN</text>
<text x="57" y="239.6">FD2</text>
<text x="69.6" y="235.7">Q</text>
<text x="90" y="238.4">V1N</text>
<text x="176.4" y="234.6">FDS</text>
<text x="229.1" y="235.7">V</text>
<text x="230.4" y="235.7">RAM_WRITE4</text>
<text x="261.7" y="235.7">D</text>
<text x="261.7" y="238.2">E</text>
<text x="270" y="235.7">OUT</text>
<text x="270" y="238.2">OUT</text>
<text x="292.2" y="235.7">OUT</text>
<text x="292.2" y="238.2">OUT</text>
<text x="338.9" y="234.6">FDS</text>
<text x="374.5" y="234.6">FDS</text>
<text x="426.1" y="235.7">VRAM_WRITE12</text>
<text x="459.8" y="235.7">D</text>
<text x="459.8" y="238.2">E</text>
<text x="468.1" y="235.7">OUT</text>
<text x="468.1" y="238.2">OUT</text>
<text x="490.3" y="235.7">OUT</text>
<text x="490.3" y="238.2">OUT</text>
<text x="90" y="240.9">0.165</text>
<text x="186.6" y="243.3">CLK</text>
<text x="260.2" y="242.2">O4TF</text>
<text x="290.7" y="242.2">PIN_BI</text>
<text x="349.1" y="243.3">CLK</text>
<text x="384.7" y="243.3">CLK</text>
<text x="458.3" y="242.2">O4TF</text>
<text x="488.8" y="242.2">PIN_BI</text>
<text x="91.5" y="250.9">D</text>
<text x="99.8" y="250.9">OUT</text>
<text x="119.4" y="250.9">OUT</text>
<text x="151.8" y="248.4">SPR_TILE4</text>
<text x="151.8" y="250.9">SPR_TILE5</text>
<text x="177.9" y="248.4">QA</text>
<text x="177.9" y="250.9">QB</text>
<text x="187.7" y="248.4">DA</text>
<text x="187.7" y="250.9">DB</text>
<text x="261.7" y="250.9">BUF</text>
<text x="272.4" y="250.9">IN</text>
<text x="316.1" y="248.4">FIX_PAL0</text>
<text x="316.1" y="250.9">FIX_PAL1</text>
<text x="340.4" y="248.4">QA</text>
<text x="340.4" y="250.9">QB</text>
<text x="350.3" y="248.4">DA</text>
<text x="350.3" y="250.9">DB</text>
<text x="376" y="248.4">QA</text>
<text x="376" y="250.9">QB</text>
<text x="385.8" y="248.4">DA</text>
<text x="385.8" y="250.9">DB</text>
<text x="459.8" y="250.9">BUF</text>
<text x="470.5" y="250.9">IN</text>
<text x="90" y="257.4">O2B</text>
<text x="99.8" y="253.5">OUT</text>
<text x="118" y="257.4">PIN_OUT</text>
<text x="119.4" y="253.5">OUT</text>
<text x="151.8" y="253.5">SPR_TILE6</text>
<text x="151.8" y="256">SPR_TILE7</text>
<text x="177.9" y="253.5">QC</text>
<text x="177.9" y="256">QD</text>
<text x="187.6" y="253.5">DC</text>
<text x="187.6" y="256">DD</text>
<text x="260.2" y="254.9">I2B</text>
<text x="316.1" y="253.5">FIX_PAL2</text>
<text x="316.1" y="256">FIX_PAL3</text>
<text x="340.4" y="253.5">QC</text>
<text x="340.4" y="256">QD</text>
<text x="350.1" y="253.5">DC</text>
<text x="350.1" y="256">DD</text>
<text x="376" y="253.5">QC</text>
<text x="376" y="256">QD</text>
<text x="385.7" y="253.5">DC</text>
<text x="385.7" y="256">DD</text>
<text x="458.3" y="254.9">I2B</text>
<text x="176.4" y="260">FDS</text>
<text x="229.1" y="263.6">VRAM_WRITE5</text>
<text x="261.7" y="263.6">D</text>
<text x="270" y="263.6">OUT</text>
<text x="292.2" y="263.6">OUT</text>
<text x="292.2" y="261.1">IN</text>
<text x="338.9" y="260">FDS</text>
<text x="374.5" y="260">FDS</text>
<text x="426.1" y="263.6">VRAM_WRITE13</text>
<text x="459.8" y="263.6">D</text>
<text x="468.1" y="263.6">OUT</text>
<text x="490.3" y="263.6">OUT</text>
<text x="490.3" y="261.1">IN</text>
<text x="186.6" y="268.7">CLK</text>
<text x="261.7" y="266.2">E</text>
<text x="270" y="266.2">OUT</text>
<text x="292.2" y="266.2">OUT</text>
<text x="384.7" y="268.7">CLK</text>
<text x="459.8" y="266.2">E</text>
<text x="468.1" y="266.2">OUT</text>
<text x="490.3" y="266.2">OUT</text>
<text x="152.9" y="273.8">FIX_TILE4</text>
<text x="177.9" y="273.8">QA</text>
<text x="187.7" y="273.8">DA</text>
<text x="260.2" y="270.1">O4TF</text>
<text x="290.7" y="270.1">PIN_BI</text>
<text x="348.8" y="273.8">SPR_TILE12</text>
<text x="376" y="273.8">QA</text>
<text x="385.8" y="273.8">DA</text>
<text x="458.3" y="270.1">O4TF</text>
<text x="488.8" y="270.1">PIN_BI</text>
<text x="152.9" y="276.3">FIX_TILE5</text>
<text x="152.9" y="278.9">FIX_TILE6</text>
<text x="152.9" y="281.4">FIX_TILE7</text>
<text x="177.9" y="278.9">QC</text>
<text x="177.9" y="276.3">QB</text>
<text x="177.9" y="281.4">QD</text>
<text x="187.6" y="278.9">DC</text>
<text x="187.6" y="281.4">DD</text>
<text x="187.7" y="276.3">DB</text>
<text x="261.7" y="278.9">BUF</text>
<text x="272.4" y="278.9">IN</text>
<text x="348.8" y="276.3">SPR_TILE13</text>
<text x="348.8" y="278.9">SPR_TILE14</text>
<text x="348.8" y="281.4">SPR_TILE15</text>
<text x="376" y="278.9">QC</text>
<text x="376" y="276.3">QB</text>
<text x="376" y="281.4">QD</text>
<text x="385.7" y="278.9">DC</text>
<text x="385.7" y="281.4">DD</text>
<text x="385.8" y="276.3">DB</text>
<text x="459.8" y="278.9">BUF</text>
<text x="470.5" y="278.9">IN</text>
<text x="176.4" y="285.4">FDS</text>
<text x="260.2" y="282.8">I2B</text>
<text x="374.5" y="285.4">FDS</text>
<text x="458.3" y="282.8">I2B</text>
<text x="229.1" y="291.6">VRAM_WRITE6</text>
<text x="261.7" y="291.6">D</text>
<text x="270" y="291.6">OUT</text>
<text x="292.2" y="291.6">OUT</text>
<text x="292.2" y="289">IN</text>
<text x="426.1" y="291.6">VRAM_WRITE14</text>
<text x="459.8" y="291.6">D</text>
<text x="468.1" y="291.6">OUT</text>
<text x="490.3" y="291.6">OUT</text>
<text x="490.3" y="289">IN</text>
<text x="142.9" y="299.2">VRAM_LOW_READ4</text>
<text x="177.9" y="299.2">QA</text>
<text x="186.6" y="294.1">CLK</text>
<text x="187.7" y="299.2">DA</text>
<text x="260.2" y="298.1">O4TF</text>
<text x="261.7" y="294.1">E</text>
<text x="270" y="294.1">OUT</text>
<text x="290.7" y="298.1">PIN_BI</text>
<text x="292.2" y="294.1">OUT</text>
<text x="339.8" y="299.2">VRAM_LOW_READ12</text>
<text x="376" y="299.2">QA</text>
<text x="384.7" y="294.1">CLK</text>
<text x="385.8" y="299.2">DA</text>
<text x="458.3" y="298.1">O4TF</text>
<text x="459.8" y="294.1">E</text>
<text x="468.1" y="294.1">OUT</text>
<text x="488.8" y="298.1">PIN_BI</text>
<text x="490.3" y="294.1">OUT</text>
<text x="142.9" y="301.7">VRAM_LOW_READ5</text>
<text x="142.9" y="304.3">VRAM_LOW_READ6</text>
<text x="177.9" y="304.3">QC</text>
<text x="177.9" y="301.7">QB</text>
<text x="187.6" y="304.3">DC</text>
<text x="187.7" y="301.7">DB</text>
<text x="339.8" y="301.7">VRAM_LOW_READ13</text>
<text x="339.8" y="304.3">VRAM_LOW_READ14</text>
<text x="376" y="304.3">QC</text>
<text x="376" y="301.7">QB</text>
<text x="385.7" y="304.3">DC</text>
<text x="385.8" y="301.7">DB</text>
<text x="142.9" y="306.8">VRAM_LOW_READ7</text>
<text x="176.4" y="310.8">FDS</text>
<text x="177.9" y="306.8">QD</text>
<text x="187.6" y="306.8">DD</text>
<text x="260.2" y="310.8">I2B</text>
<text x="261.7" y="306.8">BUF</text>
<text x="272.4" y="306.8">IN</text>
<text x="339.8" y="306.8">VRAM_LOW_READ15</text>
<text x="374.5" y="310.8">FDS</text>
<text x="376" y="306.8">QD</text>
<text x="385.7" y="306.8">DD</text>
<text x="458.3" y="310.8">I2B</text>
<text x="459.8" y="306.8">BUF</text>
<text x="470.5" y="306.8">IN</text>
<text x="292.2" y="317">IN</text>
<text x="490.3" y="317">IN</text>
<text x="229.1" y="319.5">VRAM_WRITE7</text>
<text x="261.7" y="319.5">D</text>
<text x="261.7" y="322.1">E</text>
<text x="270" y="319.5">OUT</text>
<text x="270" y="322.1">OUT</text>
<text x="292.2" y="319.5">OUT</text>
<text x="292.2" y="322.1">OUT</text>
<text x="426.1" y="319.5">VRAM_WRITE15</text>
<text x="459.8" y="319.5">D</text>
<text x="459.8" y="322.1">E</text>
<text x="468.1" y="319.5">OUT</text>
<text x="468.1" y="322.1">OUT</text>
<text x="490.3" y="319.5">OUT</text>
<text x="490.3" y="322.1">OUT</text>
<text x="260.2" y="326">O4TF</text>
<text x="290.7" y="326">PIN_BI</text>
<text x="458.3" y="326">O4TF</text>
<text x="488.8" y="326">PIN_BI</text>
<text x="449.6" y="364.1">TITLE:</text>
<text x="513.1" y="364.1">DATE:</text>
<text x="513.1" y="374.3">PAGE:</text>
<text x="449.6" y="380.7">BY:</text>
<text x="457.3" y="380.7">Sean Gonsalves</text>
<text x="495.4" y="380.7">REV:</text>
<text x="503" y="380.7">B</text>
</g>
<g font-size="1.8">
<text x="245.2" y="38.2">0.175</text>
<text x="199.4" y="50.9">0.175</text>
<text x="199.4" y="66.2">0.175</text>
<text x="141" y="73.8">0.175</text>
<text x="158.8" y="73.8">0.175</text>
<text x="199.4" y="81.5">0.175</text>
<text x="443.3" y="78.9">0.175</text>
<text x="52.1" y="101.7">0.488</text>
<text x="180.4" y="106.9">1.894</text>
<text x="378.5" y="106.9">1.894</text>
<text x="100.4" y="117">1.225</text>
<text x="59.7" y="122.1">0.175</text>
<text x="94" y="123.4">1.588</text>
<text x="100.4" y="123.4">1.531</text>
<text x="94" y="127.1">1.400</text>
<text x="180.4" y="132.3">1.894</text>
<text x="378.5" y="132.3">1.894</text>
<text x="180.4" y="157.7">1.894</text>
<text x="378.5" y="157.7">1.894</text>
<text x="64.8" y="181.8">1.031</text>
<text x="64.8" y="185.6">1.594</text>
<text x="180.4" y="183.1">1.894</text>
<text x="343" y="183.1">1.894</text>
<text x="378.5" y="183.1">1.894</text>
<text x="92.8" y="205.9">0.488</text>
<text x="180.4" y="218.6">1.894</text>
<text x="245.2" y="216.1">0.175</text>
<text x="343" y="218.6">1.894</text>
<text x="378.5" y="218.6">1.894</text>
<text x="443.3" y="216.1">0.175</text>
<text x="64.8" y="232.6">1.031</text>
<text x="95.3" y="231.3">0.175</text>
<text x="64.8" y="236.4">1.594</text>
<text x="180.4" y="244">1.894</text>
<text x="343" y="244">1.894</text>
<text x="378.5" y="244">1.894</text>
<text x="180.4" y="269.4">1.894</text>
<text x="378.5" y="269.4">1.894</text>
<text x="180.4" y="294.8">1.894</text>
<text x="378.5" y="294.8">1.894</text>
</g>
</svg>
